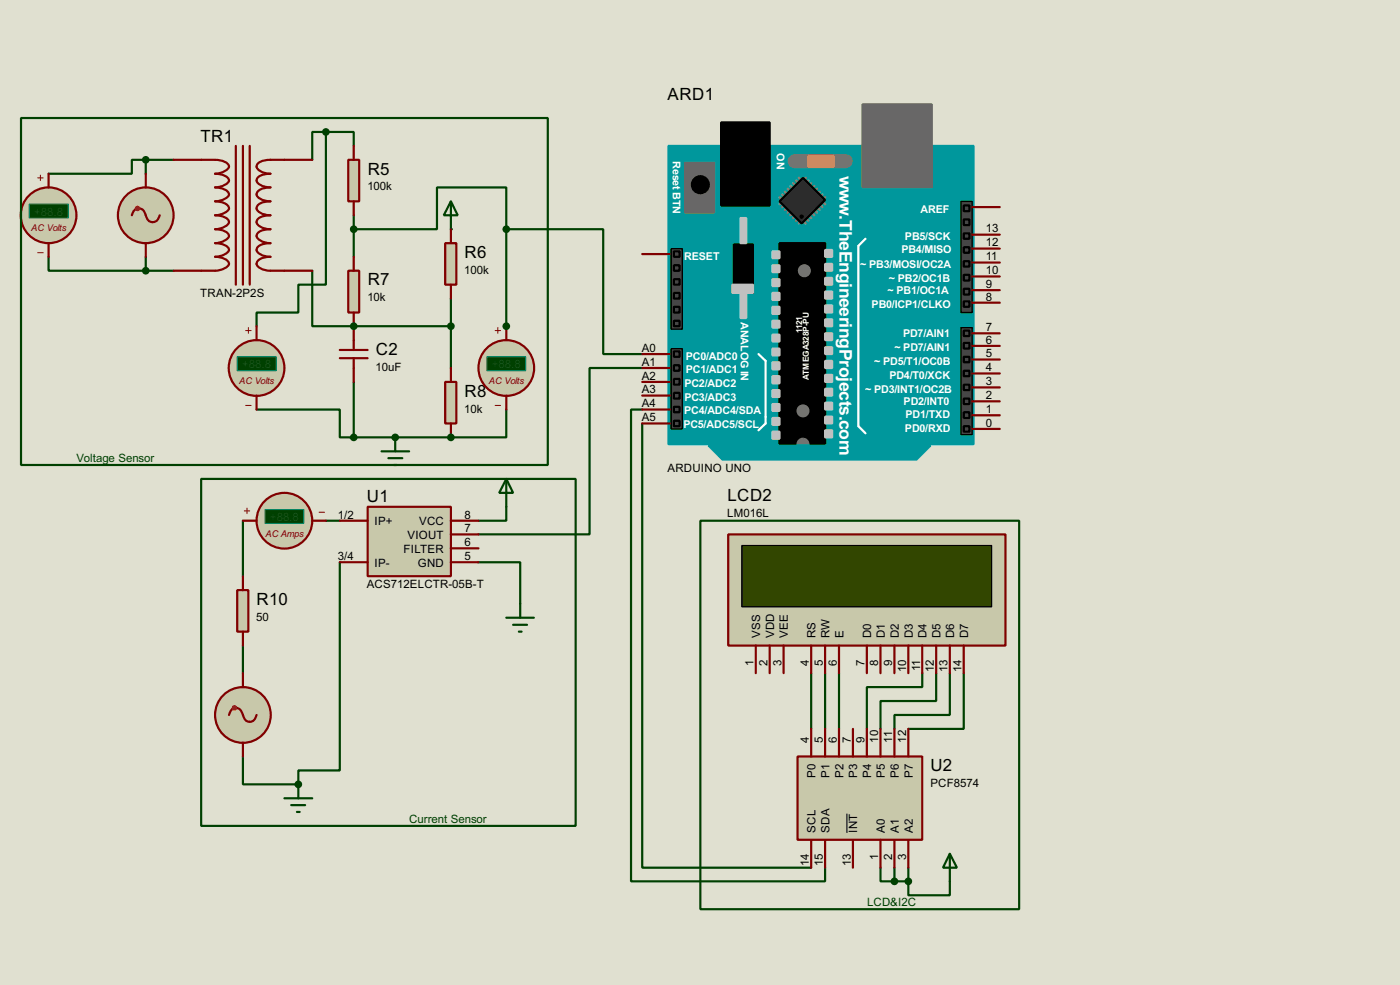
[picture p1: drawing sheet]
<svg xmlns="http://www.w3.org/2000/svg" width="256mm" height="180mm" viewBox="0 0 256 180" stroke-linecap="round" stroke-linejoin="round" font-family="sans-serif">
<path d="M0 0h256.5v180.3h-256.5z" fill="#e0e0d0"/>
<path d="M57.2 49.6v10.1h7.6" fill="none" stroke="#004000" stroke-width=".4"/>
<g fill="#004000">
<circle cx="64.8" cy="59.7" r=".2"/>
<circle cx="82.6" cy="42" r=".2"/>
</g>
<path d="M64.8 59.7h17.8M82.6 54.7v12.7" fill="none" stroke="#004000" stroke-width=".4"/>
<circle cx="72.4" cy="80.1" r=".2" fill="#004000"/>
<path d="M26.7 29.3h-2.5v2.5h-15.3M26.7 29.3v2.5M26.7 29.3h5.1M8.9 47v2.6h17.8M26.7 47v2.6M26.7 49.6h5.1M117.7 67.4h-9.7v30.4h-20.3M92.8 92.8v2.5h-5.1M44.5 118.2v5M87.7 102.9h7.6v7.6M44.5 138.5v5.1h10.2" fill="none" stroke="#004000" stroke-width=".4"/>
<circle cx="54.7" cy="143.6" r=".2" fill="#004000"/>
<path d="M59.7 24.2h-2.5v5.1M59.7 24.2h5.1v2.5M59.7 24.2v27.9h-5v5.1h-7.7v2.5M64.8 39.4v7.6M47 75h15.3v5.1h2.5M64.8 69.9v10.2M44.5 95.3v10.2M59.7 95.3h2.6M64.8 80.1h7.6M62.3 102.9v38.1h-7.6v2.6" fill="none" stroke="#004000" stroke-width=".4"/>
<circle cx="92.8" cy="59.7" r=".2" fill="#004000"/>
<path d="M72.4 80.1h10.2" fill="none" stroke="#004000" stroke-width=".4"/>
<circle cx="82.6" cy="80.1" r=".2" fill="#004000"/>
<g fill="none" stroke="#004000" stroke-width=".4">
<path d="M64.8 42h15.3v-7.7h12.7v7.7M92.8 42h17.7v22.8h7.2M92.8 42v17.7M92.8 75v5.1h-10.2M117.7 77.5v81.3h30.9M117.7 75h-2.1v86.3h35.6v-2.5M148.6 123.2v10.2M151.2 123.2v10.2M153.7 123.2v10.2M169 123.2v2.6h-10.2v7.6M171.5 123.2v5.1h-10.2v5.1M174 123.2v7.7h-10.1v2.5"/>
<path d="M176.6 123.2v10.2h-10.2M161.3 158.8v2.5h2.6M163.9 158.8v2.5M166.4 158.8v2.5M163.9 161.3h2.5M166.4 161.3v2.6h7.6v-2.6"/>
</g>
<path d="M122.5 26.7h55.9v54.6h-55.9z" fill="#00979c" stroke="#00979c" stroke-width=".4"/>
<g fill="#686767" stroke="#686767" stroke-width=".4">
<path d="M158 19.1h12.7v15.2h-12.7z"/>
<path d="M125.5 29.8h5.4v9.1h-5.4z"/>
</g>
<path d="M132.1 22.4h8.9v15.2h-8.9zM134.4 44.8h3.6v8.8h-3.6zM142.8 44.5h8.4v36.8h-8.4z" fill="#000" stroke="#000" stroke-width=".4"/>
<path d="M158.6 43.7l-1.3 1.3v33l1.3 1.3M139 64.8l1.3 1.3v11.4l-1.3 1.3" fill="none" stroke="#fff" stroke-width=".4"/>
<g fill="#c0c0c0" stroke="#c0c0c0" stroke-width=".4">
<path d="M151.2 45.8h1.3v1.2h-1.3z"/>
<path d="M151.2 48.3h1.3v1.3h-1.3z"/>
<path d="M151.2 50.9h1.3v1.2h-1.3z"/>
<path d="M151.2 53.4h1.3v1.3h-1.3z"/>
<path d="M151.2 55.9h1.3v1.3h-1.3z"/>
<path d="M151.2 58.5h1.3v1.2h-1.3z"/>
<path d="M151.2 61h1.3v1.3h-1.3z"/>
<path d="M151.2 63.6h1.3v1.2h-1.3z"/>
<path d="M151.2 66.1h1.3v1.3h-1.3z"/>
<path d="M151.2 68.6h1.3v1.3h-1.3z"/>
<path d="M151.2 71.2h1.3v1.2h-1.3z"/>
<path d="M151.2 73.7h1.3v1.3h-1.3z"/>
<path d="M151.2 76.3h1.3v1.2h-1.3z"/>
<path d="M151.2 78.8h1.3v1.3h-1.3z"/>
<path d="M141.5 46h1.3v1.3h-1.3z"/>
<path d="M141.5 48.6h1.3v1.2h-1.3z"/>
<path d="M141.5 51.1h1.3v1.3h-1.3z"/>
<path d="M141.5 53.6h1.3v1.3h-1.3z"/>
<path d="M141.5 56.2h1.3v1.3h-1.3z"/>
<path d="M141.5 58.7h1.3v1.3h-1.3z"/>
<path d="M141.5 61.3h1.3v1.2h-1.3z"/>
<path d="M141.5 63.8h1.3v1.3h-1.3z"/>
<path d="M141.5 66.3h1.3v1.3h-1.3z"/>
<path d="M141.5 68.9h1.3v1.3h-1.3z"/>
<path d="M141.5 71.4h1.3v1.3h-1.3z"/>
<path d="M141.5 74h1.3v1.2h-1.3z"/>
<path d="M141.5 76.5h1.3v1.3h-1.3z"/>
<path d="M141.5 79h1.3v1.3h-1.3z"/>
<path d="M134.2 52.1h3.8v1.5h-3.8z"/>
<path d="M135.7 39.9h1v4.6h-1z"/>
<path d="M135.7 53.6h1v4.6h-1z"/>
</g>
<circle cx="128.3" cy="33.8" r="1.55" fill="#000" stroke="#000" stroke-width=".4"/>
<path d="M145.6 29.5h9.4" fill="none" stroke="#757575" stroke-width="2.6"/>
<path d="M148.1 28.5h4.6v2h-4.6z" fill="#ff8000" stroke="#ff8000" stroke-width=".4"/>
<g fill="none" stroke="#808080" stroke-width=".45">
<path d="M142.8 36.1l.5 .5M143.3 35.6l.5 .5M143.3 36.9l-.5 .5M143.8 35.1l.5 .5M143.8 37.4l-.5 .5M144.3 34.6l.5 .5M144.3 37.9l-.5 .5M144.8 34.1l.5 .5M144.8 38.4l-.5 .5M145.3 33.6l.6 .5M145.3 38.9l-.5 .5M145.9 33.1l.5 .5"/>
<path d="M145.9 39.4l-.6 .5M146.4 32.6l.5 .5M146.4 39.9l-.5 .5M147.6 39.9l.5 .5M147.6 32.6l-.5 .5M148.1 39.4l.5 .5M148.1 33.1l-.5 .5M148.6 38.9l.6 .5M148.6 33.6l-.5 .5M149.2 38.4l.5 .5M149.2 34.1l-.6 .5M149.7 37.9l.5 .5"/>
<path d="M149.7 34.6l-.5 .5M150.2 37.4l.5 .5M150.2 35.1l-.5 .5M150.7 36.9l.5 .5M150.7 35.6l-.5 .5M151.2 36.1l-.5 .5M146.9 40.4l-.5 .5M147.1 40.4l.5 .5"/>
</g>
<path d="M147.1 32.6l4.1 4-4.3 4.3-4.1-4z" fill-rule="evenodd" fill="#2c2c2c" stroke="#000" stroke-width=".4"/>
<circle cx="146.8" cy="39.7" r=".3" fill="#000" stroke="#000" stroke-width=".18"/>
<path d="M176.1 36.9h2v20.3h-2z" fill="#464646" stroke="#000" stroke-width=".25"/>
<circle cx="147.1" cy="75.2" r="1.1" fill="#757575" stroke="#757575" stroke-width=".18"/>
<g fill="#464646" stroke="#000" stroke-width=".4">
<path d="M176.6 37.6h1v1.1h-1z"/>
<path d="M176.6 42.7h1v1h-1z"/>
<path d="M176.6 45.3h1v1h-1z"/>
<path d="M176.6 47.8h1v1h-1z"/>
<path d="M176.6 50.3h1v1.1h-1z"/>
<path d="M176.6 52.9h1v1h-1z"/>
<path d="M176.6 40.2h1v1h-1z"/>
<path d="M176.6 55.2h1v1h-1z"/>
</g>
<g fill="#757575" stroke="#757575" stroke-width=".18">
<circle cx="147.3" cy="49.6" r="1.1"/>
<circle cx="147.1" cy="81.3" r="1.1"/>
</g>
<path d="M129.8 81.6h40.7l-2.6 2.5h-35.5z" fill-rule="evenodd" fill="#00979c" stroke="#00979c" stroke-width=".4"/>
<g fill="#464646" stroke="#000" stroke-width=".25">
<path d="M123 45.5h2v14.8h-2z"/>
<path d="M176.1 60h2v19.6h-2z"/>
<path d="M123 63.8h2v14.7h-2z"/>
</g>
<g fill="#464646" stroke="#000" stroke-width=".4">
<path d="M123.5 48.6h1v1h-1z"/>
<path d="M123.5 53.6h1v1.1h-1z"/>
<path d="M123.5 58.7h1v1h-1z"/>
<path d="M123.5 56.2h1v1h-1z"/>
<path d="M123.5 51.1h1v1h-1z"/>
<path d="M123.5 46h1v1h-1z"/>
<path d="M176.6 60.5h1v1h-1z"/>
<path d="M176.6 62.8h1v1h-1z"/>
<path d="M176.6 65.3h1v1h-1z"/>
<path d="M176.6 67.9h1v1h-1z"/>
<path d="M176.6 70.4h1v1h-1z"/>
<path d="M176.6 73h1v1h-1z"/>
<path d="M176.6 75.5h1v1h-1z"/>
<path d="M176.6 78h1v1h-1z"/>
<path d="M123.5 64.3h1v1h-1z"/>
<path d="M123.5 66.9h1v1h-1z"/>
<path d="M123.5 69.4h1v1h-1z"/>
<path d="M123.5 71.9h1v1.1h-1z"/>
<path d="M123.5 74.5h1v1h-1z"/>
<path d="M123.5 77h1v1h-1z"/>
</g>
<g fill="none" stroke="#800000" stroke-width=".4">
<path d="M178.1 37.9h5.1M117.7 46.5h5M178.1 55.4h5.1M178.1 53.1h5.1M178.1 50.6h5.1M178.1 48.1h5.1M178.1 45.5h5.1M178.1 43h5.1M117.7 77.5h5M117.7 75h5M117.7 72.4h5M117.7 69.9h5"/>
<path d="M117.7 67.4h5M117.7 64.8h5M178.1 78.5h5.1M178.1 76h5.1M178.1 73.5h5.1M178.1 70.9h5.1M178.1 68.4h5.1M178.1 65.8h5.1M178.1 63.3h5.1M178.1 61h5.1"/>
</g>
<circle cx="44.5" cy="130.9" r="5.1" fill="#c8c8aa" stroke="#800000" stroke-width=".4"/>
<g fill="#c8c8aa">
<circle cx="41.9" cy="130.9" r=".5"/>
<circle cx="42.4" cy="129.8" r=".5"/>
<circle cx="43.4" cy="129.6" r=".5"/>
<circle cx="43.9" cy="129.8" r=".5"/>
<circle cx="44.5" cy="130.9" r=".5"/>
<circle cx="45" cy="131.9" r=".5"/>
<circle cx="45.5" cy="132.1" r=".5"/>
<circle cx="46" cy="132.1" r=".5"/>
<circle cx="46.5" cy="131.9" r=".5"/>
<circle cx="47" cy="130.9" r=".5"/>
</g>
<path d="M42 130.9a1.26 1.26 0 0 1 1.9-1.1l.6 1.1" fill="none" stroke="#800000" stroke-width=".4"/>
<g fill="#c8c8aa">
<circle cx="46.5" cy="131.9" r=".5"/>
<circle cx="46" cy="132.1" r=".5"/>
<circle cx="45.5" cy="132.1" r=".5"/>
</g>
<path d="M44.5 130.9a1.25 1.25 0 0 0 1.3 1.2 1.25 1.25 0 0 0 1.2-1.2" fill="none" stroke="#800000" stroke-width=".4"/>
<circle cx="42.9" cy="129.6" r=".5" fill="#f00"/>
<path d="M31.8 29.3h7.6a3.3 3.3 0 0 1 2.4 .8 .89 .89 0 0 1-.7 1.2l-1.1 .4-.6 .1a3.3 3.3 0 0 1 2.4 .9l.2 .4a2.75 2.75 0 0 1-2.6 1.2 2.37 2.37 0 0 1 2.6 1.3 2.75 2.75 0 0 1-2.6 1.3 3.2 3.2 0 0 1 2.4 .9l.2 .4a2.75 2.75 0 0 1-2.6 1.2 3.3 3.3 0 0 1 2.4 .9 .9 .9 0 0 1-.7 1.2l-1.1 .4-.6 .1a3.3 3.3 0 0 1 2.4 .8 .89 .89 0 0 1-.7 1.2l-1.1 .4-.6 .1a3.3 3.3 0 0 1 2.4 .9l.2 .4a2.75 2.75 0 0 1-2.6 1.2 2.37 2.37 0 0 1 2.6 1.3 2.75 2.75 0 0 1-2.6 1.3h-7.6M43.2 26.7v25.4M44.5 26.7v25.4M45.8 26.7v25.4M57.2 29.3h-7.6a2.96 2.96 0 0 0-2.5 .8 .91 .91 0 0 0 .6 1.2l1.1 .4 .8 .1a2.96 2.96 0 0 0-2.5 .9 .88 .88 0 0 0 .6 1.2l1.1 .3 .8 .1a2.92 2.92 0 0 0-2.5 .9 .88 .88 0 0 0 .6 1.2l1.1 .4 .8 .1a2.89 2.89 0 0 0-2.5 .9 .89 .89 0 0 0 .6 1.2l1.1 .3 .8 .1a2.96 2.96 0 0 0-2.5 .9 .92 .92 0 0 0 .6 1.2l1.1 .4 .8 .1a2.96 2.96 0 0 0-2.5 .8 .91 .91 0 0 0 .6 1.2l1.1 .4 .8 .1a2.96 2.96 0 0 0-2.5 .9 .88 .88 0 0 0 .6 1.2l1.1 .3 .8 .1a2.92 2.92 0 0 0-2.5 .9 .88 .88 0 0 0 .6 1.2l1.1 .4 .8 .1h7.6M44.5 123.2v2.6M44.5 135.9v2.6" fill="none" stroke="#800000" stroke-width=".4"/>
<path d="M82.6 36.9l1.3 2.5h-2.6zM82.6 36.9v5.1M92.8 87.7l1.2 2.5h-2.5zM92.8 87.7v5.1M92.8 113.1h5M94 114.4h2.6M95.1 115.6h.5M95.3 110.5v2.6M52.1 146.1h5.1M53.4 147.4h2.5M54.4 148.6h.5M54.7 143.6v2.5" fill="none" stroke="#004000" stroke-width=".4"/>
<path d="M63.8 29.3h2v7.6h-2z" fill="#c8c8aa" stroke="#800000" stroke-width=".4"/>
<path d="M64.8 26.7v2.6M64.8 36.9v2.5" fill="none" stroke="#800000" stroke-width=".4"/>
<path d="M63.8 49.6h2v7.6h-2z" fill="#c8c8aa" stroke="#800000" stroke-width=".4"/>
<path d="M64.8 47v2.6M64.8 57.2v2.5" fill="none" stroke="#800000" stroke-width=".4"/>
<path d="M81.6 69.9h2v7.6h-2z" fill="#c8c8aa" stroke="#800000" stroke-width=".4"/>
<path d="M64.8 59.7v4.4M62.3 65.6h5.1M62.3 64.1h5.1M64.8 65.6v4.3M82.6 67.4v2.5M82.6 77.5v2.6" fill="none" stroke="#800000" stroke-width=".4"/>
<circle cx="64.8" cy="59.7" r=".5" fill="#004000" stroke="#004000" stroke-width=".4"/>
<path d="M81.6 44.5h2v7.6h-2z" fill="#c8c8aa" stroke="#800000" stroke-width=".4"/>
<path d="M82.6 42v2.5M82.6 52.1v2.6" fill="none" stroke="#800000" stroke-width=".4"/>
<g fill="#004000" stroke="#004000" stroke-width=".4">
<circle cx="82.6" cy="59.7" r=".5"/>
<circle cx="72.4" cy="80.1" r=".5"/>
</g>
<path d="M69.9 82.6h5.1M71.2 83.9h2.5M72.2 85.1h.5M72.4 80.1v2.5" fill="none" stroke="#004000" stroke-width=".4"/>
<circle cx="26.7" cy="39.4" r="5.1" fill="#c8c8aa" stroke="#800000" stroke-width=".4"/>
<g fill="#c8c8aa">
<circle cx="24.1" cy="39.4" r=".5"/>
<circle cx="24.6" cy="38.4" r=".5"/>
<circle cx="25.7" cy="38.2" r=".5"/>
<circle cx="26.2" cy="38.4" r=".5"/>
<circle cx="26.7" cy="39.4" r=".5"/>
<circle cx="27.2" cy="40.4" r=".5"/>
<circle cx="27.7" cy="40.7" r=".5"/>
<circle cx="28.2" cy="40.7" r=".5"/>
<circle cx="28.7" cy="40.4" r=".5"/>
<circle cx="29.2" cy="39.4" r=".5"/>
</g>
<path d="M24.2 39.4a1.28 1.28 0 0 1 1.2-1.3 1.28 1.28 0 0 1 1.3 1.3" fill="none" stroke="#800000" stroke-width=".4"/>
<g fill="#c8c8aa">
<circle cx="28.7" cy="40.4" r=".5"/>
<circle cx="28.2" cy="40.7" r=".5"/>
<circle cx="27.7" cy="40.7" r=".5"/>
</g>
<path d="M26.7 39.4a1.28 1.28 0 0 0 1.3 1.3 1.28 1.28 0 0 0 1.3-1.3" fill="none" stroke="#800000" stroke-width=".4"/>
<circle cx="25.2" cy="38.2" r=".5" fill="#f00"/>
<path d="M26.7 31.8v2.5M26.7 44.5v2.5" fill="none" stroke="#800000" stroke-width=".4"/>
<circle cx="8.9" cy="39.4" r="5.1" fill="#c8c8aa" stroke="#800000" stroke-width=".4"/>
<path d="M6.9 32.6h1M7.4 32.1v1M6.9 46.3h1" fill="none" stroke="#800000" stroke-width=".18"/>
<path d="M5.4 37.4h7.1v2.5h-7.1z" fill="#004000" stroke="#0f0" stroke-width=".2"/>
<path d="M8.9 31.8v2.5M8.9 44.5v2.5" fill="none" stroke="#800000" stroke-width=".4"/>
<g fill="#004000" stroke="#004000" stroke-width=".4">
<circle cx="26.7" cy="29.3" r=".5"/>
<circle cx="26.7" cy="49.6" r=".5"/>
</g>
<path d="M43.5 108h2v7.6h-2z" fill="#c8c8aa" stroke="#800000" stroke-width=".4"/>
<path d="M44.5 105.5v2.5M44.5 115.6v2.6" fill="none" stroke="#800000" stroke-width=".4"/>
<path d="M67.4 92.8h15.2v12.7h-15.2z" fill="#c8c8aa" stroke="#800000" stroke-width=".4"/>
<path d="M62.3 95.3h5.1M82.6 95.3h5.1M82.6 97.8h5.1M62.3 102.9h5.1M82.6 102.9h5.1M82.6 100.4h5.1" fill="none" stroke="#800000" stroke-width=".4"/>
<circle cx="54.6" cy="143.6" r=".5" fill="#004000" stroke="#004000" stroke-width=".4"/>
<circle cx="52.1" cy="95.3" r="5.1" fill="#c8c8aa" stroke="#800000" stroke-width=".4"/>
<path d="M44.8 93.5h1M45.3 93v1M58.5 93.8h1" fill="none" stroke="#800000" stroke-width=".18"/>
<path d="M48.6 93.3h7.1v2.5h-7.1z" fill="#004000" stroke="#0f0" stroke-width=".2"/>
<path d="M44.5 95.3h2.5M57.2 95.3h2.5" fill="none" stroke="#800000" stroke-width=".4"/>
<circle cx="47" cy="67.4" r="5.1" fill="#c8c8aa" stroke="#800000" stroke-width=".4"/>
<path d="M45.5 60v1M45 60.5h1M45 74.2h1" fill="none" stroke="#800000" stroke-width=".18"/>
<path d="M43.5 65.3h7.1v2.6h-7.1z" fill="#004000" stroke="#0f0" stroke-width=".2"/>
<path d="M47 59.7v2.6M47 72.4v2.6" fill="none" stroke="#800000" stroke-width=".4"/>
<g fill="#004000" stroke="#004000" stroke-width=".4">
<circle cx="59.7" cy="24.2" r=".5"/>
<circle cx="64.8" cy="80.1" r=".5"/>
<circle cx="64.8" cy="42" r=".5"/>
</g>
<circle cx="92.7" cy="67.4" r="5.1" fill="#c8c8aa" stroke="#800000" stroke-width=".4"/>
<path d="M91.2 60v1M90.7 60.5h1M90.7 74.2h1" fill="none" stroke="#800000" stroke-width=".18"/>
<path d="M89.2 65.3h7.1v2.6h-7.1z" fill="#004000" stroke="#0f0" stroke-width=".2"/>
<path d="M92.8 59.7v2.6M92.8 72.4v2.6" fill="none" stroke="#800000" stroke-width=".4"/>
<g fill="#004000" stroke="#004000" stroke-width=".4">
<circle cx="92.7" cy="59.7" r=".5"/>
<circle cx="82.6" cy="80.1" r=".5"/>
<circle cx="92.7" cy="42" r=".5"/>
</g>
<path d="M146.1 138.5h22.9v15.2h-22.9z" fill="#c8c8aa" stroke="#800000" stroke-width=".4"/>
<g fill="none" stroke="#800000" stroke-width=".4">
<path d="M148.6 133.4v5.1M151.2 133.4v5.1M153.7 133.4v5.1M156.3 133.4v5.1M158.8 133.4v5.1M161.3 133.4v5.1M163.9 133.4v5.1M166.4 133.4v5.1M148.6 153.7v5.1M151.2 153.7v5.1M156.3 153.7v5.1M161.3 153.7v5.1"/>
<path d="M163.9 153.7v5.1M166.4 153.7v5.1"/>
</g>
<path d="M155.2 148.9v3.6" fill="none" stroke="#000" stroke-width=".18"/>
<g fill="#004000" stroke="#004000" stroke-width=".4">
<circle cx="163.8" cy="161.3" r=".5"/>
<circle cx="166.4" cy="161.3" r=".5"/>
</g>
<path d="M3.9 21.6h96.5v63.5h-96.5zM36.9 87.7h68.6v63.5h-68.6zM128.3 95.3h58.4v71.1h-58.4zM174 156.3l1.3 2.5h-2.5zM174 156.3v5" fill="none" stroke="#004000" stroke-width=".4"/>
<path d="M133.4 97.8h50.8v20.4h-50.8z" fill="#c8c8aa" stroke="#800000" stroke-width=".4"/>
<path d="M135.9 99.9h45.8v11.2h-45.8z" fill="#324600" stroke="#000" stroke-width=".25"/>
<g fill="none" stroke="#800000" stroke-width=".4">
<path d="M138.5 118.2v5M141 118.2v5M143.6 118.2v5M148.6 118.2v5M151.2 118.2v5M153.7 118.2v5M158.8 118.2v5M161.3 118.2v5M163.9 118.2v5M166.4 118.2v5M169 118.2v5M171.5 118.2v5"/>
<path d="M174 118.2v5M176.6 118.2v5"/>
</g>
<g font-size="3.6" fill="#fff">
<text x="153.8" y="32.2" transform="rotate(90 153.8 32.2)">w</text>
<text x="153.8" y="39.4" transform="rotate(90 153.8 39.4)">.TheEngineeringProjects.com</text>
</g>
<g font-size="3.5">
<text x="122.3" y="18.3">ARD1</text>
<text x="36.7" y="25.9">TR1</text>
<text x="67.4" y="31.9">R5</text>
<text x="85.1" y="47.2">R6</text>
<text x="67.4" y="52.2">R7</text>
<text x="68.9" y="64.9">C2</text>
<text x="85.1" y="72.6">R8</text>
<text x="67.2" y="92">U1</text>
<text x="133.3" y="91.7">LCD2</text>
<text x="47" y="110.7">R10</text>
<text x="170.5" y="141.2">U2</text>
</g>
<g font-size="2.4">
<text x="67.3" y="34.9">100k</text>
<text x="180.6" y="47.6">11</text>
<text x="180.6" y="45.1">12</text>
<text x="180.6" y="42.6">13</text>
<text x="85.1" y="50.1">100k</text>
<text x="180.6" y="52.7">9</text>
<text x="180.6" y="50.2">10</text>
<text x="36.7" y="54.3">TRAN-2P2S</text>
<text x="67.3" y="55.2">10k</text>
<text x="180.6" y="55">8</text>
<text x="117.6" y="64.4">A0</text>
<text x="180.6" y="65.4">5</text>
<text x="180.6" y="62.9">6</text>
<text x="180.6" y="60.6">7</text>
<text x="68.8" y="67.9">10uF</text>
<text x="117.6" y="72">A3</text>
<text x="117.6" y="69.5">A2</text>
<text x="117.6" y="67">A1</text>
<text x="180.6" y="70.5">3</text>
<text x="180.6" y="68">4</text>
<text x="85.1" y="75.5">10k</text>
<text x="117.6" y="77.1">A5</text>
<text x="117.6" y="74.6">A4</text>
<text x="180.6" y="75.6">1</text>
<text x="180.6" y="73">2</text>
<text x="180.6" y="78.1">0</text>
<text x="122.3" y="86.3">ARDUINO UNO</text>
<text x="61.9" y="94.9">1/2</text>
<text x="85.1" y="94.9">8</text>
<text x="133.2" y="94.5">LM016L</text>
<text x="68.6" y="96.1">IP+</text>
<text x="73.9" y="101.2">FILTER</text>
<text x="74.6" y="98.6">VIOUT</text>
<text x="76.8" y="96.1">VCC</text>
<text x="85.1" y="97.4">7</text>
<text x="85.1" y="100">6</text>
<text x="61.9" y="102.5">3/4</text>
<text x="67.2" y="107.7">ACS712ELCTR-05B-T</text>
<text x="68.6" y="103.7">IP-</text>
<text x="76.5" y="103.7">GND</text>
<text x="85.1" y="102.5">5</text>
<text x="47" y="113.6">50</text>
<text x="139.3" y="116.8" transform="rotate(-90 139.3 116.8)">VSS</text>
<text x="141.8" y="116.8" transform="rotate(-90 141.8 116.8)">VDD</text>
<text x="144.4" y="116.8" transform="rotate(-90 144.4 116.8)">VEE</text>
<text x="149.4" y="116.8" transform="rotate(-90 149.4 116.8)">RS</text>
<text x="152" y="116.8" transform="rotate(-90 152 116.8)">RW</text>
<text x="154.5" y="116.8" transform="rotate(-90 154.5 116.8)">E</text>
<text x="159.6" y="116.8" transform="rotate(-90 159.6 116.8)">D0</text>
<text x="162.1" y="116.8" transform="rotate(-90 162.1 116.8)">D1</text>
<text x="164.7" y="116.8" transform="rotate(-90 164.7 116.8)">D2</text>
<text x="167.2" y="116.8" transform="rotate(-90 167.2 116.8)">D3</text>
<text x="169.8" y="116.8" transform="rotate(-90 169.8 116.8)">D4</text>
<text x="172.3" y="116.8" transform="rotate(-90 172.3 116.8)">D5</text>
<text x="174.8" y="116.8" transform="rotate(-90 174.8 116.8)">D6</text>
<text x="177.4" y="116.8" transform="rotate(-90 177.4 116.8)">D7</text>
<text x="138.1" y="121.9" transform="rotate(-90 138.1 121.9)">1</text>
<text x="140.6" y="121.9" transform="rotate(-90 140.6 121.9)">2</text>
<text x="143.2" y="121.9" transform="rotate(-90 143.2 121.9)">3</text>
<text x="148.2" y="121.9" transform="rotate(-90 148.2 121.9)">4</text>
<text x="150.8" y="121.9" transform="rotate(-90 150.8 121.9)">5</text>
<text x="153.3" y="121.9" transform="rotate(-90 153.3 121.9)">6</text>
<text x="158.4" y="121.9" transform="rotate(-90 158.4 121.9)">7</text>
<text x="160.9" y="121.9" transform="rotate(-90 160.9 121.9)">8</text>
<text x="163.5" y="121.9" transform="rotate(-90 163.5 121.9)">9</text>
<text x="166" y="123" transform="rotate(-90 166 123)">10</text>
<text x="168.6" y="122.9" transform="rotate(-90 168.6 122.9)">11</text>
<text x="171.1" y="123" transform="rotate(-90 171.1 123)">12</text>
<text x="173.6" y="123" transform="rotate(-90 173.6 123)">13</text>
<text x="176.2" y="123" transform="rotate(-90 176.2 123)">14</text>
<text x="148.2" y="135.9" transform="rotate(-90 148.2 135.9)">4</text>
<text x="150.8" y="135.9" transform="rotate(-90 150.8 135.9)">5</text>
<text x="153.3" y="135.9" transform="rotate(-90 153.3 135.9)">6</text>
<text x="155.9" y="135.9" transform="rotate(-90 155.9 135.9)">7</text>
<text x="158.4" y="135.9" transform="rotate(-90 158.4 135.9)">9</text>
<text x="160.9" y="135.9" transform="rotate(-90 160.9 135.9)">10</text>
<text x="163.5" y="135.9" transform="rotate(-90 163.5 135.9)">11</text>
<text x="166" y="135.9" transform="rotate(-90 166 135.9)">12</text>
<text x="149.4" y="142.3" transform="rotate(-90 149.4 142.3)">P0</text>
<text x="152" y="142.3" transform="rotate(-90 152 142.3)">P1</text>
<text x="154.5" y="142.3" transform="rotate(-90 154.5 142.3)">P2</text>
<text x="157.1" y="142.3" transform="rotate(-90 157.1 142.3)">P3</text>
<text x="159.6" y="142.3" transform="rotate(-90 159.6 142.3)">P4</text>
<text x="162.1" y="142.3" transform="rotate(-90 162.1 142.3)">P5</text>
<text x="164.7" y="142.3" transform="rotate(-90 164.7 142.3)">P6</text>
<text x="167.2" y="142.3" transform="rotate(-90 167.2 142.3)">P7</text>
<text x="170.4" y="144.1">PCF8574</text>
<text x="149.4" y="152.4" transform="rotate(-90 149.4 152.4)">SCL</text>
<text x="152" y="152.4" transform="rotate(-90 152 152.4)">SDA</text>
<text x="157.1" y="152.4" transform="rotate(-90 157.1 152.4)">INT</text>
<text x="162.1" y="152.4" transform="rotate(-90 162.1 152.4)">A0</text>
<text x="164.7" y="152.4" transform="rotate(-90 164.7 152.4)">A1</text>
<text x="167.2" y="152.4" transform="rotate(-90 167.2 152.4)">A2</text>
<text x="148.2" y="158.6" transform="rotate(-90 148.2 158.6)">14</text>
<text x="150.8" y="158.6" transform="rotate(-90 150.8 158.6)">15</text>
<text x="155.9" y="158.6" transform="rotate(-90 155.9 158.6)">13</text>
<text x="160.9" y="157.4" transform="rotate(-90 160.9 157.4)">1</text>
<text x="163.5" y="157.4" transform="rotate(-90 163.5 157.4)">2</text>
<text x="166" y="157.4" transform="rotate(-90 166 157.4)">3</text>
</g>
<g font-size="2.4" fill="#008000">
<text x="6.3" y="39.5">+88.8</text>
<text x="44.4" y="67.4">+88.8</text>
<text x="90.1" y="67.4">+88.8</text>
<text x="49.5" y="95.3">+88.8</text>
</g>
<g font-size="2.4" fill="#004000">
<text x="14" y="84.6">Voltage Sensor</text>
<text x="75" y="150.6">Current Sensor</text>
<text x="158.8" y="165.9">LCD&amp;I2C</text>
</g>
<g font-size="2.2" fill="#fff">
<text x="123.3" y="29.5" transform="rotate(90 123.3 29.5)">Reset BTN</text>
<text x="142.3" y="28.1" transform="rotate(90 142.3 28.1)">ON</text>
<text x="168.6" y="38.9">AREF</text>
<text x="125.3" y="47.5">RESET</text>
<text x="165.1" y="46.2">PB4/MISO</text>
<text x="165.8" y="43.9">PB5/SCK</text>
<text x="157.6" y="49">~ PB3/MOSI/OC2A</text>
<text x="162.6" y="53.9">~ PB1/OC1A</text>
<text x="162.9" y="51.6">~ PB2/OC1B</text>
<text x="135.7" y="58.9" transform="rotate(90 135.7 58.9)">ANALOG IN</text>
<text x="159.7" y="56.4">PB0/ICP1/CLKO</text>
<text x="125.6" y="65.8">PC0/ADC0</text>
<text x="163.9" y="64.3">~ PD7/AIN1</text>
<text x="165.4" y="61.7">PD7/AIN1</text>
<text x="125.4" y="70.9">PC2/ADC2</text>
<text x="125.6" y="68.4">PC1/ADC1</text>
<text x="158.5" y="71.9">~ PD3/INT1/OC2B</text>
<text x="160.2" y="66.8">~ PD5/T1/OC0B</text>
<text x="162.9" y="69.4">PD4/T0/XCK</text>
<text x="125.3" y="75.7">PC4/ADC4/SDA</text>
<text x="125.4" y="73.4">PC3/ADC3</text>
<text x="165.5" y="74.2">PD2/INT0</text>
<text x="165.9" y="76.5">PD1/TXD</text>
<text x="125.2" y="78.3">PC5/ADC5/SCL</text>
<text x="165.8" y="79">PD0/RXD</text>
</g>
<g font-size="1.9" fill="#800000">
<text x="5.7" y="42.3">AC Volts</text>
<text x="43.8" y="70.3">AC Volts</text>
<text x="89.6" y="70.3">AC Volts</text>
<text x="48.6" y="98.2">AC Amps</text>
</g>
<g font-size="1.7" fill="#fff">
<text x="147" y="61" transform="rotate(-90 147 61)">1121</text>
<text x="148.2" y="69.5" transform="rotate(-90 148.2 69.5)">ATMEGA328P-PU</text>
</g>
</svg>
